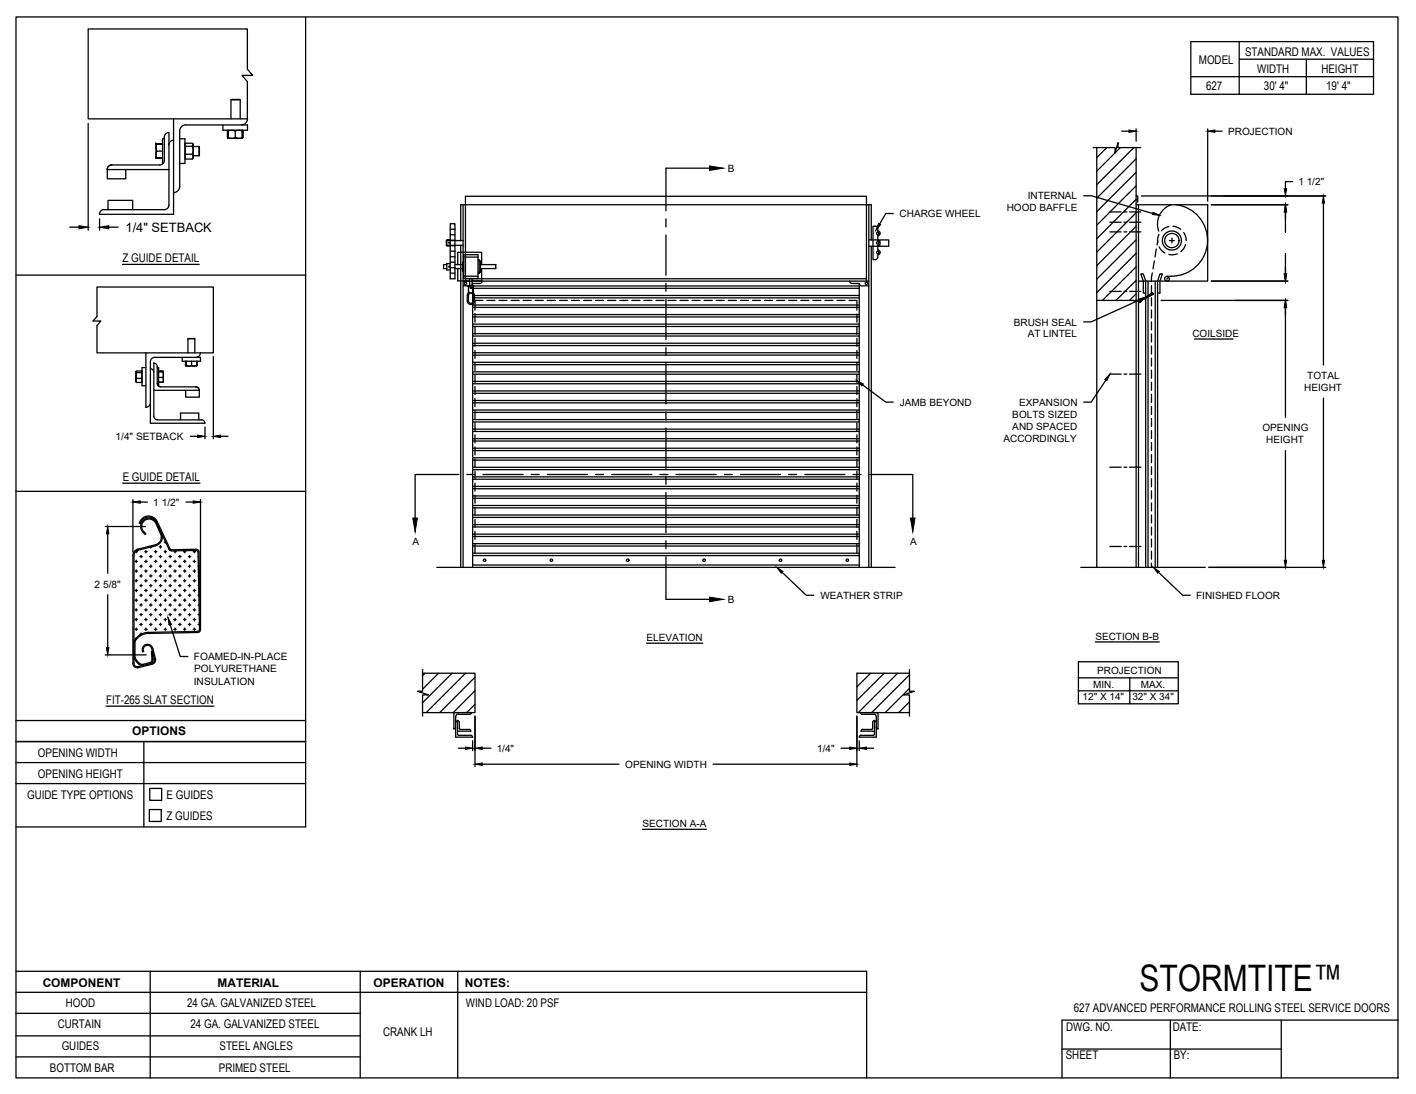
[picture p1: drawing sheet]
<svg xmlns="http://www.w3.org/2000/svg" width="279mm" height="216mm" viewBox="0 0 279 216" stroke-linecap="round" stroke-linejoin="round" font-family="sans-serif">
<!-- layer: ANNOTATIONS -->
<g fill="none" stroke="#000" stroke-width=".25">
<path d="M17.4 24.4v21M213.8 38.6h1.5l12.1 3.5M221.3 25.9h1.5M224.2 25.4v2.5M225.2 38.7h36.4M238.3 25.4v14.3M239.7 25.9h1.4M255.1 35.8h-1.5v1.5M13.8 44.8h1.8M19.6 43.2v2.2M21.5 44.8h1.8M176.3 42.1h-1.5l-1.3 2.1"/>
<path d="M224.8 59.2l-9.5 4.3h-1.5M229.1 59.3h25M239 55.5h15.1M239 40.4h15.1M253.6 41.8v4.1M253.6 50v4.1M261.1 40.1v32M42.1 70.4v16.2M170.2 76l4.6 3.4h1.5M218.2 75l-2.9 4.4h-1.5M235.7 66.9h7.6M253.6 60.7v21.7"/>
<path d="M261.1 78.6v32M26.2 98.6v10.3M27.7 99.1h1.4M36.7 99.1h1.4M37.6 86.1h1.4M39.6 98.6v25M40.4 84.3v2.3M43.5 86.1h1.5M253.6 88.9v21.7M20.8 103.9h7.9M21.3 105.3v7.8M21.3 117.4v10.4"/>
<path d="M154.3 112.9l4.8 4.6h1.5M228.6 112.9l4.8 4.6h1.4M238.5 112h23.1M20.8 129.2h8.1M33.6 123.2l2 6.4h1.5M127.6 126.9h11.1M212.8 130.6h19.7v8.3h-19.7zM212.8 133.8h19.7M212.8 136.3h19.7M216.1 126.7h12.6M222.9 133.8v5.1M90.4 147.7h1.4"/>
<path d="M93.3 146.2v1.9M93.7 141.3v10M95.1 147.7h1.8M95.1 150.8h27M140.7 150.8h27M165.9 147.7h1.8M169.1 141.3v10M169.5 146.2v1.9M171 147.7h1.4M126.8 163.7h12.6"/>
</g>
<!-- layer: CRANK LH -->
<g fill="none" stroke="#000" stroke-width=".25">
<path d="M215.7 29.1h4.3v1.1l.6-2v.9h4.5M216.4 29.1v82.9M218.4 29.1l-2 2M221.1 29.1l-4.7 4.7M223.7 29.1l-7.3 7.3M224.2 38.7h.3v1.2M224.2 31.3l-7.8 7.8M224.2 34l-7.8 7.8M224.2 36.7l-7.8 7.8M224.2 39.3l-7.8 7.8M224.2 29.1v82.9M88.2 52.2h-.7v.8h.7"/>
<path d="M88.6 47.9h.1zM88.7 52.6h.1M88.8 47.3h-.6v1.3h.6M88.8 44.2h1v10.8h-1zM88.8 48.5h1M88.8 47.4h1M88.8 53.9h1M88.8 52.8h1M88.8 51.8h1M88.8 50.7h1M88.8 49.6h1M88.8 46.3h1"/>
<path d="M88.8 45.2h1M88.8 52h-.6v1.3h.6M89.8 52.2h1.5M89.8 53h1.5M90.3 52.2v-2.4h4.7v2.4M90.3 53v2.4h2.4M90.9 48.4v63.6M91.4 47.5h-3.3v.9h3.3M91.4 40.4v71.6M91.4 55.5h80M91.5 51.8h-.2v1.7h.2M91.5 50.3h2.8v4.7h-2.8z"/>
<path d="M91.5 54.5h2.8M91.5 50.7h2.8M91.8 55.5v-16.8h79.2v16.8M91.8 55h79.2M92.4 56.6l-.1-.2h1.1l.1 .1-.1 .1M92.4 56.6h1v.8a.48 .48 0 0 1-.5 .4 .48 .48 0 0 1-.5-.4zM92.4 57.5l-.2 .6a2.17 2.17 0 0 0 .2 1.8 .71 .71 0 0 0 .8 .1 .71 .71 0 0 0 .4-.6v-1.1l-.1-.4M92.5 58.1a.48 .48 0 0 1 .5-.3 .48 .48 0 0 1 .4 .5v1.1a.48 .48 0 0 1-.5 .5 .48 .48 0 0 1-.5-.5zM92.7 55v1.4M93.2 55v1.4M93.3 55.9l-.3 .4-.2 .1h-1.4M93.3 55.9v56.1"/>
<path d="M93.3 56.4h76.2M93.3 58.8h76.2M93.3 58.3h76.2M93.3 56.9h76.2M93.4 57.5v.4M94.3 51.3h.3v2.7h-.3M94.6 51.5h.2v2.2h-.2M94.8 52.2h3v.8h-3M95 53v2.4h-1.8M95.1 55.5l-.2 .4h-.2h-1.4M95.3 59.3h-1.6v1.9M96.1 59.3h1.6"/>
<path d="M98.5 59.3h1.6M100.8 59.3h1.6M103.2 59.3h1.6M105.6 59.3h1.6M108 59.3h1.6M110.4 59.3h1.6M112.8 59.3h1.5M115.1 59.3h1.6M117.5 59.3h1.6M119.9 59.3h1.6M122.3 59.3h1.6M124.7 59.3h1.6"/>
<path d="M127 59.3h1.6M129.4 59.3h1.6M131.8 59.3h1.6M134.2 59.3h1.6M136.6 59.3h1.6M139 59.3h1.5M141.3 59.3h1.6M143.7 59.3h1.6M146.1 59.3h1.6M148.5 59.3h1.6M150.9 59.3h1.5M153.2 59.3h1.6"/>
<path d="M155.6 59.3h1.6M158 59.3h1.6M160.4 59.3h1.6M162.8 59.3h1.6M165.1 59.3h1.6M167.5 59.3h1.6v1.9M167.7 55.5l.2 .4h.2M168.1 55.9h1.4M169.5 55.9v56.1M169.5 55.9l.3 .4 .2 .1h1.4M171.4 47.3h4v1.3h-4M171.4 40.4v71.6"/>
<path d="M171.9 47.3v-6.9h-81v7.1M171.9 48.6v63.4M173.2 49.3a.48 .48 0 0 1 .5 .5 .48 .48 0 0 1-.5 .5l-.1 .7-.4 .2M173.2 47.5a.48 .48 0 0 1 .5 .4 .48 .48 0 0 1-.5 .5M173.2 47.5v-1a.47 .47 0 0 0 .5-.4 .47 .47 0 0 0-.5-.5l-.1-.7-.1-.2-.7-.1v6.6h.4M173.2 47.5h.5M173.2 48.4h.5M173.2 48.4v1M219 41.8h2.2M219 43.9h2.2M219 45.8h2.2M219 57.5h2.2"/>
<path d="M221.8 41.8h.5M221.8 43.9h.5M221.8 45.8h.5M221.8 57.5h.5M222.9 41.8h2.2M222.9 43.9h2.2M222.9 45.8h2.2M222.9 57.5h2.2M223.6 59.3l1 .1 .3 .3M224.2 40.4h14.1v15.1h-13.7M224.2 42l-7.8 7.8M224.2 44.7l-7.8 7.7"/>
<path d="M224.2 47.3l-7.8 7.8M224.2 50l-7.8 7.8M224.2 52.7l-6.7 6.6M224.2 55.3l-4 4M224.2 58l-1.3 1.3M224.6 40.4v71.6M224.8 59.5l.2-.1-.2 .1M224.9 59.2l.2 .3M224.9 59.2l-.2 .1M224.9 59.2l-.1 .1M224.9 59.3l-.2 .1M225 59.3l-.3 .1h.3"/>
<path d="M225 59.1l-.4 .2h-8.2M225 59.4l-.2 .1 .2-.1M225 59.1l.1 .1M225 59.2h.1M225 59.2l-.3 .1 .2 .3 .2-.1M225 59.5l-.2 .1M225.1 59.5l-.2 .1h.1M225.1 59.4h.1M225.1 59.4v.1M225.2 59.4v.1M225.2 59.5h.1M225.2 59.5l-.3 .2"/>
<path d="M226.1 57.8h-.5v-2.3l-.5-1.4h.5l.5 1.4v56.5M226.5 55.5v56.5M227.2 56.4v1.6M227.2 58.8v1.5M227.4 53.8l-.2 1.8M227.4 57.8l-2.4 1.5M227.5 57.8l-2.5 1.5M227.5 57.9l-2.5 1.5 2.5-1.4M227.5 57.9l-2.5 1.5M227.6 58l-2.6 1.4M227.6 58.1l-2.6 1.3M227.8 51.5l-.3 1.6"/>
<path d="M227.9 55.5v56.5M228.2 49.1l-.3 1.6M228.4 57.8h.5v-2.3l.5-1.4h-.5l-.5 1.4v56.5M228.5 47.5l-.2 .9M228.7 46.2l-.3 1 .1 .7M228.7 48.7l.5 .7 .6 .5M230.6 44.7l-.6 .2-.8 .7M230.8 47.5h.9M231.1 40.4a4.1 4.1 0 0 0-2.5 5.2M231.2 47v.9M231.4 44.7l.9 .2 .7 .4M232 40.4a7.1 7.1 0 0 1 6.2 8 7.1 7.1 0 0 1-8 6.1 .46 .46 0 0 0-.4 .6 .46 .46 0 0 0 .5 .4 .46 .46 0 0 0 .4-.7l-.3 .1-.1 .2"/>
<path d="M232.3 50.1l-.9 .2-.8-.1M233.6 45.9l.3 .6 .2 1M233.9 48.3l-.2 .6-.7 .8M93.3 79.5h76.2M93.3 79h76.2M93.3 77.6h76.2M93.3 77.2h76.2M93.3 75.7h76.2M93.3 75.3h76.2M93.3 73.9h76.2M93.3 73.4h76.2M93.3 72h76.2"/>
<path d="M93.3 71.5h76.2M93.3 70.1h76.2M93.3 69.6h76.2M93.3 68.2h76.2M93.3 67.7h76.2M93.3 66.3h76.2M93.3 65.8h76.2M93.3 64.4h76.2M93.3 64h76.2M93.3 62.5h76.2M93.3 62.1h76.2M93.3 60.7h76.2"/>
<path d="M93.3 60.2h76.2M93.7 62v1.6M93.7 64.4v1.6M93.7 66.8v1.5M93.7 69.2v1.5M93.7 71.5v1.6M93.7 73.9v1.6M93.7 76.3v1.6M93.7 78.7v1.6M169.1 62v1.6M169.1 64.4v1.6M169.1 66.8v1.5"/>
<path d="M169.1 69.2v1.5M169.1 71.5v1.6M169.1 73.9v1.6M169.1 76.3v1.6M169.1 78.7v1.6M219 73.8h2.2M221.8 73.8h.5M222.9 73.8h2.2M227.2 61.2v1.5M227.2 63.5v1.6M227.2 65.9v1.6M227.2 68.3v1.6"/>
<path d="M227.2 70.7v1.6M227.2 73v1.6M227.2 75.4v1.6M227.2 77.8v1.6M93.3 99.8h76.2M93.3 98.3h76.2M93.3 97.9h76.2M93.3 96.5h76.2M93.3 96h76.2M93.3 94.6h76.2M93.3 94.1h76.2M93.3 92.7h76.2"/>
<path d="M93.3 92.2h76.2M93.3 90.8h76.2M93.3 90.3h76.2M93.3 88.9h76.2M93.3 88.5h76.2M93.3 87h76.2M93.3 86.6h76.2M93.3 85.2h76.2M93.3 84.7h76.2M93.3 83.3h76.2M93.3 82.8h76.2M93.3 81.4h76.2"/>
<path d="M93.3 80.9h76.2M93.7 81v1.6M93.7 83.4v1.6M93.7 85.8v1.6M93.7 88.2v1.6M93.7 90.6v1.6M93.7 93v1.6M93.7 95.3v1.6M93.7 97.7v1.6M169.1 81v1.6M169.1 83.4v1.6M169.1 85.8v1.6"/>
<path d="M169.1 88.2v1.6M169.1 90.6v1.6M169.1 93v1.6M169.1 95.3v1.6M169.1 97.7v1.6M219 92.2h2.2M221.8 92.2h.5M222.9 92.2h2.2M227.2 80.2v1.6M227.2 82.6v1.6M227.2 85v1.6M227.2 87.3v1.6"/>
<path d="M227.2 89.7v1.6M227.2 92.1v1.6M227.2 94.5v1.6M227.2 96.9v1.5M227.2 99.3v1.5M86.2 112h90.4M93.3 111.5h76.2M93.3 109.6h76.2M93.3 109.2h76.2M93.3 107.8h76.2M93.3 107.3h76.2M93.3 105.9h76.2"/>
<path d="M93.3 105.4h76.2M93.3 104h76.2M93.3 103.5h76.2M93.3 102.1h76.2M93.3 101.6h76.2M93.3 100.2h76.2M93.7 100.1v1.6M93.7 102.5v1.6M93.7 104.9v1.5M93.7 107.3v1.9M169.1 100.1v1.6M169.1 102.5v1.6"/>
<path d="M169.1 104.9v1.5M169.1 107.3v1.9M219 107.8h2.2M221.8 107.8h.5M222.9 107.8h2.2M227.2 101.6v1.6M227.2 104v1.6M227.2 106.4v1.6M227.2 108.8v1.6M227.2 111.1v.9M83 136.4l-.2 .2M83.4 132.9h10.3v7.7h-10.3"/>
<path d="M83.4 132.1v4.3h-1l2.2 .7h-1.2v4.2M83.9 132.9l-.5 .5M86.5 132.9l-3.1 3.1M89.2 132.9l-5.8 5.8M91.9 132.9l-7.8 7.7M93.7 133.6l-6.9 7M93.7 136.3l-4.3 4.3M93.7 139l-1.6 1.6M169.1 132.9h.1M171.8 132.9l-2.7 2.7M174.5 132.9l-5.4 5.3M177.1 132.9l-7.7 7.7"/>
<path d="M179.5 132.9h-10.4v7.7h10.4M179.5 132.1v4.3h.9l-2.1 .7h1.2v4.2M179.5 133.2l-7.5 7.4M179.5 135.8l-4.8 4.8M179.5 138.5l-2.2 2.1M89.9 142.3l.4 .3M89.9 141.5v4h3.4M90.2 141l-.3 .4M90.6 143.7l.3 .3h1.8l.2 .3h-2.6M90.6 143.7v-1.2l-.3-.3v2.8l2.6 .1 .3 .4M93 140.6l-.3 .4h-2.6M93.1 140.6h-3.5v3.2l.3-.3"/>
<path d="M170.1 141l-.3-.4h3.4v3.2l-.3-.3M170.1 141h2.6M170.3 143.9l-.4 .4h2.7M172.2 143.7l-.3 .3h-1.6M172.7 141l.2 .4M172.9 142.3l-.3 .3M172.9 141.5v4h-3.4l.4-.4 2.6-.1 .1-2.8-.4 .3v1.2"/>
<circle cx="88.6" cy="47.9" r=".1"/>
<circle cx="88.6" cy="52.6" r=".1"/>
<circle cx="91.8" cy="55.9" r=".24"/>
<circle cx="92.9" cy="56.8" r=".12"/>
<circle cx="171" cy="55.9" r=".24"/>
<circle cx="173.2" cy="46" r=".24"/>
<circle cx="173.2" cy="47.9" r=".24"/>
<circle cx="173.2" cy="49.8" r=".24"/>
<circle cx="231.2" cy="47.5" r="1.88"/>
<circle cx="231.2" cy="47.5" r="1.41"/>
<circle cx="95.6" cy="110.6" r=".24"/>
<circle cx="108.8" cy="110.6" r=".24"/>
<circle cx="123.9" cy="110.6" r=".24"/>
<circle cx="138.9" cy="110.6" r=".24"/>
<circle cx="154" cy="110.6" r=".24"/>
<circle cx="167.2" cy="110.6" r=".24"/>
</g>
<!-- layer: 0 -->
<path d="M257.8 11.7v6.9M213.3 112h24.5" fill="none" stroke="#000" stroke-width=".25"/>
<!-- layer: CRANK LH -->
<path d="M93.7 62.1h.1" fill="none" stroke="#000" stroke-width=".2"/>
<!-- layer: ANNOTATIONS -->
<g fill="#000" stroke="#000" stroke-width=".2">
<path d="M222.8 25.7l1.4 .2-1.4 .2zM238.3 25.9l1.4-.2v.4zM253.4 37.3h.5l-.3 1.4zM15.6 44.5l1.8 .3-1.8 .3zM19.6 44.8l1.9-.3v.6zM173.4 44.1l.4 .2-1 1.1zM224.7 59l1.4-.4-1.2 .8zM227.5 41.9l1.3 .6-1.4-.2zM253.4 54.1h.5l-.3 1.4zM253.6 40.4l.3 1.4h-.5zM261.1 38.7l.3 1.4h-.5zM169.1 75.1l1.2 .7-.2 .4z"/>
<path d="M219 73.8l-.6 1.3-.4-.2zM253.6 59.3l.3 1.4h-.5zM26.2 99.1l1.5-.3v.5zM38.1 98.8l1.5 .3-1.5 .2zM39 85.9l1.4 .2-1.4 .3zM42.1 86.1l1.4-.2v.5zM21.3 103.9l.2 1.4h-.5zM153.3 112l1.2 .8-.3 .3zM227.6 112l1.2 .8-.4 .3zM253.4 110.6h.5l-.3 1.4zM260.9 110.6h.5l-.3 1.4zM21 127.8h.5l-.2 1.4z"/>
<path d="M33.1 121.9l.7 1.3-.4 .1zM91.8 147.4l1.5 .3-1.5 .2zM93.7 147.7l1.4-.3v.5zM93.7 150.8l1.4-.2v.4zM167.7 147.4l1.4 .3-1.4 .2zM167.7 150.6l1.4 .2-1.4 .2zM169.5 147.7l1.5-.3v.5z"/>
</g>
<!-- layer: SECTION CUTS -->
<g fill="none" stroke="#000" stroke-width=".25">
<path d="M140 33.2h-8.6v8.4M131.4 43.2v1.6M131.4 46.4v7.9M131.4 55.9v1.6M131.4 59.1v7.9M131.4 68.6v1.6M131.4 71.8v7.9M90.5 93.6h-8.6v8.6M92.1 93.6h1.6M95.3 93.6h7.9M104.8 93.6h1.6M108 93.6h7.9"/>
<path d="M117.5 93.6h1.6M120.7 93.6h7.9M130.2 93.6h1.6M131.4 81.3v1.6M131.4 84.5v7.9M131.4 94v1.6M131.4 97.2v7.9M133.4 93.6h7.9M142.9 93.6h1.6M146.1 93.6h7.9M155.6 93.6h1.6M158.8 93.6h7.9"/>
<path d="M168.3 93.6h1.6M171.5 93.6h8.6v8.6M131.4 106.7v1.6M131.4 109.9v8.4h8.6"/>
</g>
<path d="M140 32.7l2.7 .5-2.7 .4zM81.4 102.2h1l-.5 2.7zM140 117.8l2.7 .5-2.7 .4zM179.6 102.2h1l-.5 2.7z" fill="#000" stroke="#000" stroke-width=".2"/>
<!-- layer: DETAILS -->
<g fill="none" stroke="#000" stroke-width=".25">
<path d="M45.6 19.7h1.8v3.8M45.6 19.7v3.8M45.6 19.7h1.8M22.1 32.5a.92 .92 0 0 0-1 1h12.2M30.8 31.2h.1M30.8 28.4h.1M30.8 28.4h1.3h-1.2l-.1 .7 .1 .7M30.8 31.2h1.3M30.9 31.2h.1M30.9 28.4h-.1v2.8h.1M30.9 31.2h1.2M30.9 28.4h1.2"/>
<path d="M32.1 28.4h-1.3M32.1 29.8h-1.2l-.1 .7 .1 .7h1.2M32.4 27.4h-.3v4.9h.1M33.3 26.2a.89 .89 0 0 0-.9 .9v4.5a.92 .92 0 0 1-.9 1h-9.4a.88 .88 0 0 0-.9 .8v1.9h3.6v-1.8M33.3 26.2v14.3a.92 .92 0 0 1-.9 .9h-11.8M34.2 27.7a.92 .92 0 0 0-.9 .9M34.2 23.5v18.8h-14.6a.92 .92 0 0 1 .9-.9M35.5 27.4h1v4.9h-1M36.5 31.2h.1M36.5 28.4h.1M36.5 28.9h1.4l.2 .8-.2 .7h-1.4M36.7 24.6a1.22 1.22 0 0 0-1.2 1.3v10.9a1.22 1.22 0 0 1-1.3 1.2"/>
<path d="M36.7 24.7h12.1v1h-4.8v-1M37.9 28.9l.2-.3-.2-.3h-1.4v3.1h1.4l.2-.5-.2-.5M38 28.3l.1 .1v2.8l-.2 .2M38.1 28.9h1.2M38.1 30.7h1.2M39.3 28.9v1.8M44.9 27.1l.1 .2v-.2M44.9 27.1l.1 .2M45 25.7l-.1 .2v1.3M45 25.7l-.1 .2M45 25.9l.7-.2 .7 .2v1.2l-.5 .2-.9-.2zM45 25.7v1.5"/>
<path d="M45 27.1v.2h2.8M45 25.8l-.1 .1 .1 1.3M46.4 25.9l.7-.2 .7 .2M46.4 27.1l.7 .2 .7-.2v-1.4v1.6M47.8 27.1v.2M47.8 25.7l.1 .2-.1 1.4M48.8 23.5v-7.4l-1-1.2h2.1l-1.1-1.2v-8h-31.4v17.8l31.4-.1a1.22 1.22 0 0 1-1.2 1.3M19.1 56.6h23v13h-23v-5.3l.8-.9h-1.5l.7-.9zM21.3 41.4v-1.9h4.9v1.9M26.8 73.7h.1M26.8 75h.1M26.9 73.3l-.1 2.1 .2 .1"/>
<path d="M27 73.5l-.2-.1 .2-.2h1v2.3h-1l-.2-.4 .2-.4M28 73.5h-1l-.2 .6 .2 .6h1M28 75.4h.1M28 73.3h.1M28.8 72.5h-.8v3.6h.8M28.8 69.6v10.8M29.7 72.8a.67 .67 0 0 1 .6 .6M29.7 79.5a.9 .9 0 0 1-.9 .9M30.4 77h8.9a.67 .67 0 0 0-.7-.7 .65 .65 0 0 1 .7 .7v1.4h-2.7v-1.4M30.6 70.5a.9 .9 0 0 0-.9 .9v12.1h10.7a.67 .67 0 0 0-.6-.7M30.6 70.5h9v.8h-3.6v-.8M31 72.5h.3v3.6h-.1"/>
<path d="M31.3 73.4h.9v.5v.6h-.9M31.3 73.3h.9M31.3 73.2l.9 .1M32.2 74.5v.9h-.9M32.2 75.4l-.9 .1M32.2 73.3v.1M32.2 73.3v2.1M32.2 75.4v.1M36.6 71.3v.8l.1 .1M36.6 72.2h.1M36.7 71.3v.9M36.8 71.3v.8l.5 .1 .5-.1v-.8"/>
<path d="M36.8 72.1l-.1 .1h2.1M37.1 66.9v2.7M37.1 66.9h1.3M38.4 66.9v2.7M38.7 76.3h-7a.67 .67 0 0 1-.7-.6v-3.4a.7 .7 0 0 0-.7-.7l.1 10.6a.67 .67 0 0 0 .6 .6M38.8 71.3v.8l-.5 .1-.5-.1M38.8 72.1v.1M38.9 71.3v.8l-.1 .1M38.9 72.1l-.1 .1M39.5 69.6a.9 .9 0 0 1-.9 .9M31 82.9h8.8M35.6 82.9v-1.4h3.6v1.4"/>
<path d="M26.2 109.7v21.2M26.6 110.8h.5M26.6 112.7h.5M26.6 114.6h.5M26.6 116.5h.5M26.6 118.4h.5M26.8 108.9h.3M26.9 108.8v.3M26.9 110.6v.4M26.9 112.5v.4M26.9 114.4v.5M26.9 116.3v.5"/>
<path d="M26.9 118.2v.5M27.2 108.3a1.34 1.34 0 0 0-1 1.4M27.6 109.8h.5M27.6 111.7h.5M27.6 113.7h.5M27.6 115.6h.5M27.6 117.5h.5M27.6 119.4h.5M27.8 109.6v.5M27.8 111.5v.5M27.8 113.4v.5M27.8 115.3v.5"/>
<path d="M27.8 117.2v.5M27.8 119.1v.5M28.6 108.9h.4M28.6 110.8h.4M28.6 112.7h.4M28.6 114.6h.4M28.6 116.5h.4M28.6 118.4h.4M28.8 108.6v.5M28.8 110.6v.4M28.8 112.5v.4M28.8 114.4v.5"/>
<path d="M28.8 116.3v.5M28.8 118.2v.5M29.5 109.8h.5M29.5 111.7h.5M29.5 113.7h.5M29.5 115.6h.5M29.5 117.5h.5M29.5 119.4h.5M29.8 108v.2M29.8 109.6v.5M29.8 111.5v.5M29.8 113.4v.5"/>
<path d="M29.8 115.3v.5M29.8 117.2v.5M29.8 119.1v.5M29.9 107.9h.1M30.5 108.9h.4M30.5 110.8h.4M30.5 112.7h.4M30.5 114.6h.4M30.5 116.5h.4M30.5 118.4h.4M30.7 108.6v.5M30.7 110.6v.4"/>
<path d="M30.7 112.5v.4M30.7 114.4v.5M30.7 116.3v.5M30.7 118.2v.5M30.7 107.7l-3.4 .9a1.13 1.13 0 0 0-.9 1.1v21.4l.3 .3 .3 .2 3-.7a.69 .69 0 0 0 .5-.8l-.5-2.1a.86 .86 0 0 0-1.2-.6 .86 .86 0 0 0-.5 1.2h-.1M30.8 103.3a1.5 1.5 0 0 0-2.5-.4 1.5 1.5 0 0 0 .5 2.4l-.2 .2-.3-.4M30.8 103.3l.9 2.1M30.9 103.2a1.66 1.66 0 0 0-2.4-.7 1.66 1.66 0 0 0-.3 2.6M30.9 103.2l1 2.1v-.1M31 102.9a1.87 1.87 0 0 0-1.9-1.1 1.87 1.87 0 0 0-1.6 1.5h.2a1.67 1.67 0 0 1 1.5-1.3 1.67 1.67 0 0 1 1.6 1l2.7 5.6 .3 .1 5-.1M31 102.9l2.5 5.4 .3 .2M31.4 107.9h.5"/>
<path d="M31.4 109.8h.5M31.4 111.7h.5M31.4 113.7h.5M31.4 115.6h.5M31.4 117.5h.5M31.4 119.4h.5M31.7 107.7v.5M31.7 109.6v.5M31.7 111.5v.5M31.7 113.4v.5M31.7 115.3v.5M31.7 117.2v.5"/>
<path d="M31.7 119.1v.5M31.7 105.4a1.53 1.53 0 0 1-1 2.1l-3.5 .9M31.9 105.3a1.73 1.73 0 0 1-1.2 2.4M32.4 107h.3M32.4 108.9h.5M32.4 110.8h.5M32.4 112.7h.5M32.4 114.6h.5M32.4 116.5h.5M32.4 118.4h.5M32.6 106.8v.4M32.6 108.6v.5"/>
<path d="M32.6 110.6v.4M32.6 112.5v.4M32.6 114.4v.5M32.6 116.3v.5M32.6 118.2v.5M33.3 109.8h.5M33.3 111.7h.5M33.3 113.7h.5M33.3 115.6h.5M33.3 117.5h.5M33.3 119.4h.5M33.6 109.6v.5"/>
<path d="M33.6 111.5v.5M33.6 113.4v.5M33.6 115.3v.5M33.6 117.2v.5M33.6 119.1v.5M33.8 108.5l4.9-.1 .5 .3 .4 15.6-.1 .2-.5 .3M34.3 108.9h.5M34.3 110.8h.5M34.3 112.7h.5M34.3 114.6h.5M34.3 116.5h.5M34.3 118.4h.5"/>
<path d="M34.5 108.7v.4M34.5 110.6v.4M34.5 112.5v.4M34.5 114.4v.5M34.5 116.3v.5M34.5 118.2v.5M35.2 109.8h.5M35.2 111.7h.5M35.2 113.7h.5M35.2 115.6h.5M35.2 117.5h.5M35.2 119.4h.5"/>
<path d="M35.5 109.6v.5M35.5 111.5v.5M35.5 113.4v.5M35.5 115.3v.5M35.5 117.2v.5M35.5 119.1v.5M36.2 108.9h.5M36.2 110.8h.5M36.2 112.7h.5M36.2 114.6h.5M36.2 116.5h.5M36.2 118.4h.5"/>
<path d="M36.4 108.7v.4M36.4 110.6v.4M36.4 112.5v.4M36.4 114.4v.5M36.4 116.3v.5M36.4 118.2v.5M37.2 109.8h.4M37.2 111.7h.4M37.2 113.7h.4M37.2 115.6h.4M37.2 117.5h.4M37.2 119.4h.4"/>
<path d="M37.4 109.6v.5M37.4 111.5v.5M37.4 113.4v.5M37.4 115.3v.5M37.4 117.2v.5M37.4 119.1v.5M38.1 108.9h.5M38.1 110.8h.5M38.1 112.7h.5M38.1 114.6h.5M38.1 116.5h.5M38.1 118.4h.5"/>
<path d="M38.4 108.6v.5M38.4 110.6v.4M38.4 112.5v.4M38.4 114.4v.5M38.4 116.3v.5M38.4 118.2v.5M38.7 108.6l.4 .3 .2 15.6-.3 .1-9.7 .2a3.2 3.2 0 0 0-2.9 1.8M39.1 109.8h.1M39.1 111.7h.1M39.1 113.7h.1M39.1 115.6h.1M39.1 117.5h.1"/>
<path d="M39.1 119.4h.2M26.4 129.8l.7 1a1.16 1.16 0 0 0 1.2 .5M26.4 126.6h.1M26.6 126.7v3l.7 1a.91 .91 0 0 0 .9 .4M26.6 120.4h.5M26.6 122.3h.5M26.6 124.2h.5M26.6 126.1h.2M26.9 120.1v.5M26.9 122v.5M26.9 123.9v.5M26.9 125.9h.1"/>
<path d="M27.6 121.3h.5M27.6 123.2h.5M27.6 125.1h.3M27.8 121.1v.4M27.8 123v.5M27.8 124.9v.3M28.2 128.6a1.06 1.06 0 0 1 .6-1.4 1.06 1.06 0 0 1 1.4 .8l.5 2a.87 .87 0 0 1-.6 1.1l-2.8 .7a.86 .86 0 0 1-1.1-.9M28.6 120.4h.4M28.6 122.3h.4M28.6 124.2h.4M28.8 120.1v.5M28.8 122v.5"/>
<path d="M28.8 123.9v.5M29.5 121.3h.5M29.5 123.2h.5M29.6 131a.79 .79 0 0 0 .6-.9l-.1-1.6h-.2v1.9l-.4 .4-1.3 .3M29.8 121.1v.4M29.8 123v.5M30.5 120.4h.4M30.5 122.3h.4M30.5 124.2h.4M30.7 120.1v.5M30.7 122v.5M30.7 123.9v.5"/>
<path d="M31.4 121.3h.5M31.4 123.2h.5M31.7 121.1v.4M31.7 123v.5M32.4 120.4h.5M32.4 122.3h.5M32.4 124.2h.5M32.6 120.1v.5M32.6 122v.5M32.6 123.9v.5M33.3 121.3h.5M33.3 123.2h.5"/>
<path d="M33.6 121.1v.4M33.6 123v.5M34.3 120.4h.5M34.3 122.3h.5M34.3 124.2h.5M34.5 120.1v.5M34.5 122v.5M34.5 123.9v.5M35.2 121.3h.5M35.2 123.2h.5M35.5 121.1v.4M35.5 123v.5"/>
<path d="M36.2 120.4h.5M36.2 122.3h.5M36.2 124.2h.5M36.4 120.1v.5M36.4 122v.5M36.4 123.9v.5M37.2 121.3h.4M37.2 123.2h.4M37.4 121.1v.4M37.4 123v.5M38.1 120.4h.5M38.1 122.3h.5"/>
<path d="M38.1 124.2h.5M38.4 120.1v.5M38.4 122v.5M38.4 123.9v.5M39.1 124.8l-9.9 .2a3 3 0 0 0-2.6 1.7M39.1 121.3h.2M39.1 123.2h.2M39.3 123v.5"/>
</g>
<!-- layer: TITLE BLOCK -->
<g fill="none" stroke="#000" stroke-width=".25">
<path d="M3.2 3.3h272.6v209.4h-272.6zM60.3 3.3v159.9h-57.1M235 8.2h36v10.4h-36zM235 15.1h36M244.5 11.7h26.5M244.5 8.2v10.4M3.2 54.3h57.1M24.2 52.2h15.1M3.2 97h57.1M24.2 95.4h15.3M20.9 139.4h21.3M3.2 146.3h57.1"/>
<path d="M3.2 142.2h57.1M3.2 150.5h57.1M3.2 154.6h57.1M28.4 146.3v16.9M29.5 159.8h2.3v2.3h-2.3zM29.5 155.6h2.4v2.3h-2.4zM3.2 200h67.9M3.2 195.8h167.8M3.2 191.7h167.8v21M29.6 191.7v21M71.1 191.7v21M90.3 191.7v21"/>
<path d="M3.2 208.6h67.9M3.2 204.4h67.9M209.6 207h43.2M230.9 201.3v11.4M252.8 201.3v11.4M275.8 201.3h-66.2v11.4"/>
</g>
<text font-size="7.2" x="224.9" y="195.5">STORMTITE™</text>
<text font-size="2.5" x="24.8" y="45.7">1/4&quot; SETBACK</text>
<g font-size="2.4">
<text x="245.7" y="11.1">STANDARD MAX. VALUES</text>
<text x="236.6" y="12.7">MODEL</text>
<text x="238" y="17.8">627</text>
<text x="248.1" y="14.4">WIDTH</text>
<text x="249.4" y="17.8">30' 4&quot;</text>
<text x="260.7" y="14.4">HEIGHT</text>
<text x="261.7" y="17.8">19' 4&quot;</text>
<text x="24.2" y="51.7">Z GUIDE DETAIL</text>
<text x="24.2" y="94.9">E GUIDE DETAIL</text>
<text x="20.9" y="138.9">FIT-265 SLAT SECTION</text>
<text x="7.5" y="149.3">OPENING WIDTH</text>
<text x="26.1" y="145.1">OPTIONS</text>
<text x="7.5" y="153.5">OPENING HEIGHT</text>
<text x="5.4" y="157.6">GUIDE TYPE OPTIONS</text>
<text x="32.9" y="161.8">Z GUIDES</text>
<text x="32.9" y="157.7">E GUIDES</text>
<text x="8.4" y="194.7">COMPONENT</text>
<text x="42.9" y="194.7">MATERIAL</text>
<text x="73.7" y="194.7">OPERATION</text>
<text x="91.7" y="194.7">NOTES:</text>
<text x="11.4" y="202.8">CURTAIN</text>
<text x="13" y="198.8">HOOD</text>
<text x="36.9" y="198.6">24 GA. GALVANIZED STEEL</text>
<text x="37.6" y="202.9">24 GA. GALVANIZED STEEL</text>
<text x="91.9" y="198.6">WIND LOAD: 20 PSF</text>
<text x="210.4" y="203.6">DWG. NO.</text>
<text x="211.9" y="199.8">627 ADVANCED PERFORMANCE ROLLING STEEL SERVICE DOORS</text>
<text x="231.4" y="203.4">DATE:</text>
<text x="12.2" y="207.3">GUIDES</text>
<text x="43.3" y="207.2">STEEL ANGLES</text>
<text x="75.6" y="204.5">CRANK LH</text>
<text x="210.3" y="209.1">SHEET</text>
<text x="231.6" y="209">BY:</text>
<text x="9.8" y="211.5">BOTTOM BAR</text>
<text x="43.2" y="211.6">PRIMED STEEL</text>
</g>
<g font-size="2">
<text x="242.3" y="26.6">PROJECTION</text>
<text x="143.6" y="34">B</text>
<text x="198.6" y="41.7">HOOD BAFFLE</text>
<text x="202.8" y="39.3">INTERNAL</text>
<text x="256.2" y="36.5">1 1/2&quot;</text>
<text x="177.5" y="42.9">CHARGE WHEEL</text>
<text x="200" y="64.2">BRUSH SEAL</text>
<text x="202.8" y="66.6">AT LINTEL</text>
<text x="235.3" y="66.5">COILSIDE</text>
<text x="257.3" y="77.2">HEIGHT</text>
<text x="258" y="74.8">TOTAL</text>
<text x="177.6" y="80.1">JAMB BEYOND</text>
<text x="199.7" y="82.4">BOLTS SIZED</text>
<text x="201.1" y="80.1">EXPANSION</text>
<text x="22.8" y="86.8">1/4&quot; SETBACK</text>
<text x="198" y="87.2">ACCORDINGLY</text>
<text x="199.7" y="84.8">AND SPACED</text>
<text x="249.1" y="85.1">OPENING</text>
<text x="249.9" y="87.5">HEIGHT</text>
<text x="30.2" y="99.8">1 1/2&quot;</text>
<text x="81.4" y="107.5">A</text>
<text x="179.6" y="107.5">A</text>
<text x="18.7" y="116">2 5/8&quot;</text>
<text x="143.6" y="119.1">B</text>
<text x="161.9" y="118.2">WEATHER STRIP</text>
<text x="236" y="118.2">FINISHED FLOOR</text>
<text x="38.3" y="130.3">FOAMED-IN-PLACE</text>
<text x="127.6" y="126.5">ELEVATION</text>
<text x="216.1" y="126.3">SECTION B-B</text>
<text x="38.2" y="135.1">INSULATION</text>
<text x="38.3" y="132.7">POLYURETHANE</text>
<text x="215.7" y="135.8">MIN.</text>
<text x="216.5" y="132.9">PROJECTION</text>
<text x="225.1" y="135.8">MAX.</text>
<text x="213.6" y="138.2">12&quot; X 14&quot;</text>
<text x="223.4" y="138.2">32&quot; X 34&quot;</text>
<text x="98" y="148.4">1/4&quot;</text>
<text x="161.2" y="148.4">1/4&quot;</text>
<text x="123.4" y="151.5">OPENING WIDTH</text>
<text x="126.8" y="163.2">SECTION A-A</text>
</g>
</svg>
